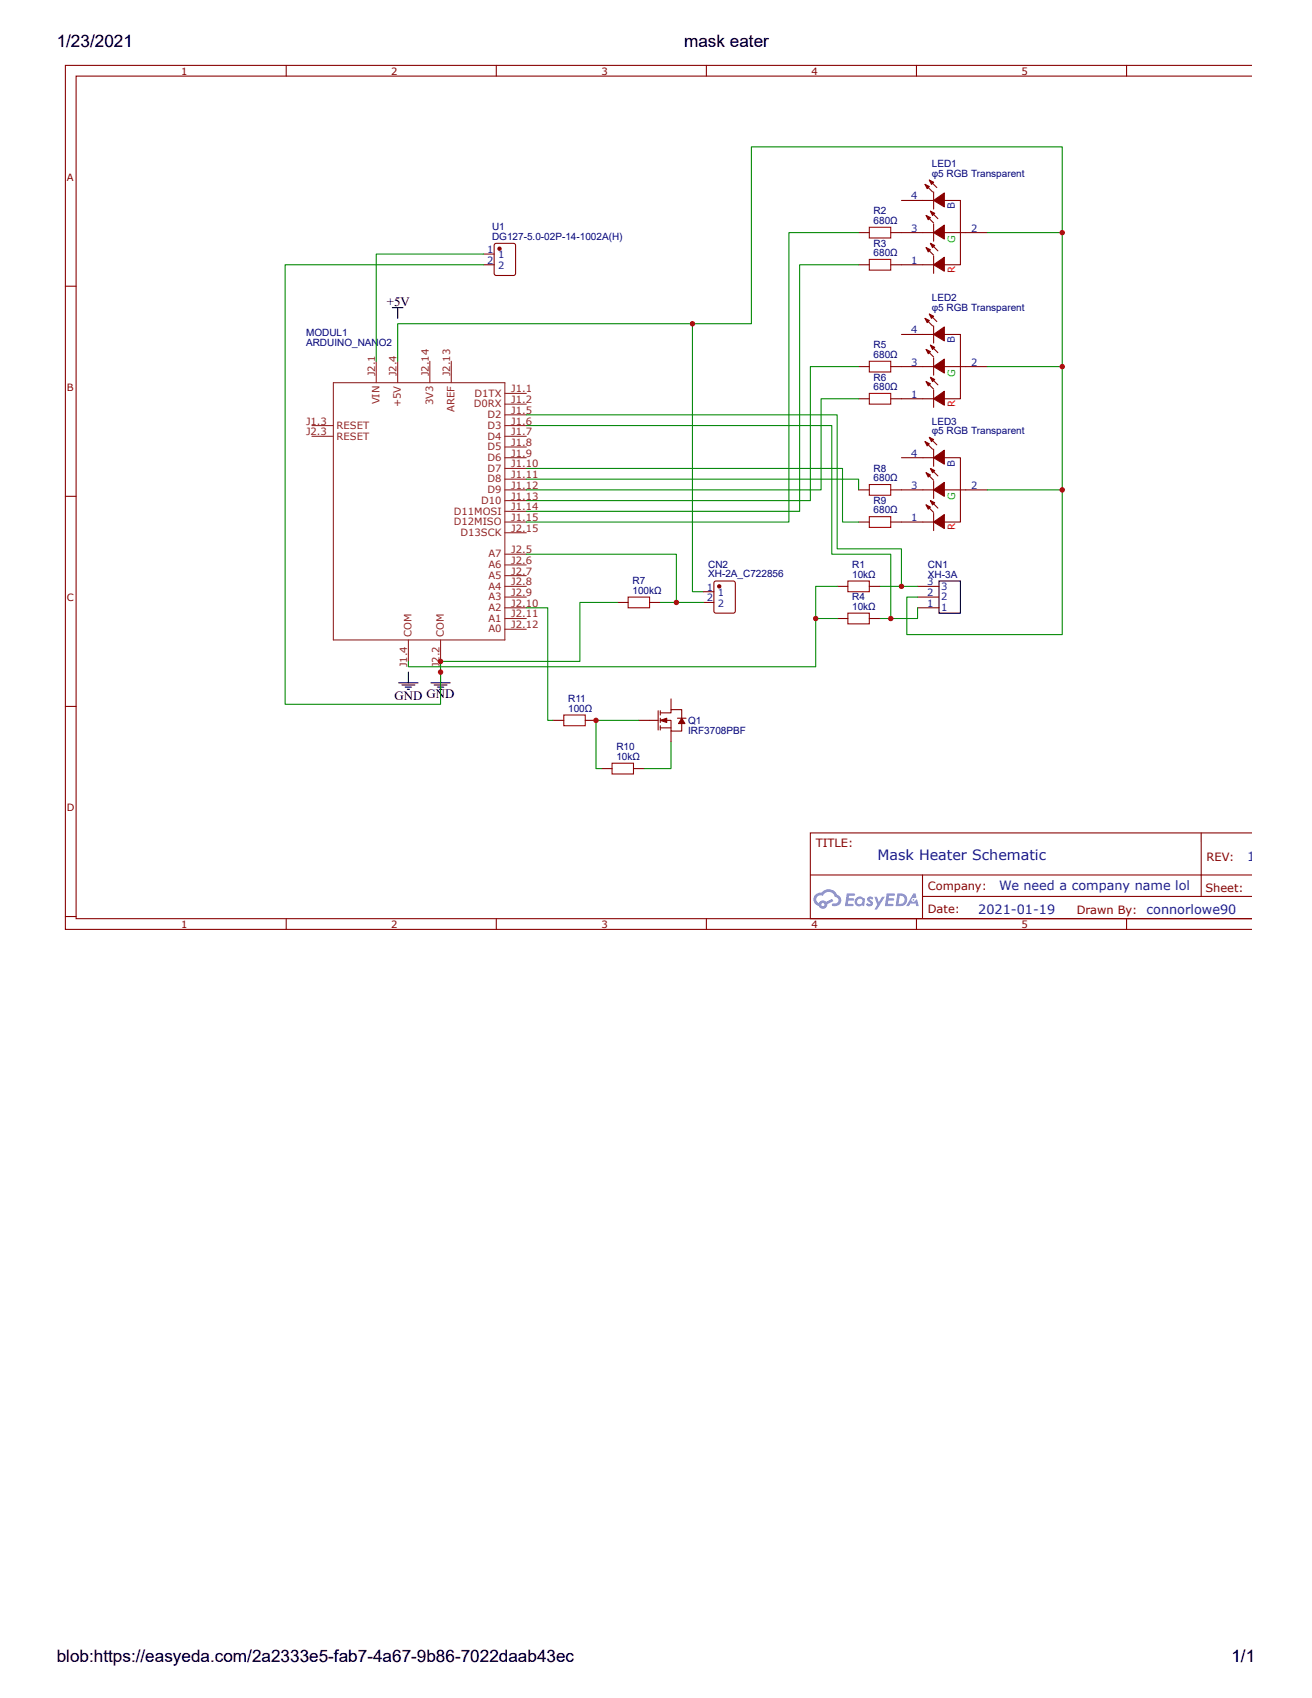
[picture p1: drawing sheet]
<svg xmlns="http://www.w3.org/2000/svg" width="216mm" height="279mm" viewBox="0 0 216 279" stroke-linecap="round" stroke-linejoin="round" font-family="sans-serif">
<g fill="none" stroke="#800" stroke-width=".18">
<path d="M47.1 10.8v1.7M81.7 10.8v1.7M116.2 10.8v1.7M150.8 10.8v1.7M185.4 10.8v1.7M206.1 12.5h-193.6v138.7h193.6h-72.8v-14.1h72.8M206.1 10.8h-195.3v142.1h195.3M10.8 47.1h1.7M10.8 81.7h1.7M10.8 116.2h1.7M197.7 137.1v10.4M10.8 150.8h1.7"/>
<path d="M47.1 151.2v1.7M81.7 151.2v1.7M116.2 151.2v1.7M133.4 144h72.7M150.8 151.2v1.7M151.8 147.5h54.3M151.8 144v7M185.4 151.2v1.7"/>
</g>
<g fill="#58f">
<path d="M142.8 147.6l.4-.1 .3 .1 .2 .2-.2 .3a.24 .24 0 0 0-.2-.2 .24 .24 0 0 0-.2 .1 .73 .73 0 0 1 .4 1l-.6 .1-.4-.3 .2-.2 .4 .2 .2-.2a.88 .88 0 0 1-.6-.8z"/>
<path d="M143.9 147.6h.4l.3 .9 .6-.9h.4l-1.3 2.1h-.4l.5-.8z"/>
<path d="M139.3 147l1.4 .1v.1l-.2 .2h-.8l-.1 .4h.8l.2 .2-.2 .2h-.8l-.1 .5h.8l.1 .1v.2l-1.4 .1z"/>
<path d="M145.9 147l1.3 .1 .1 .1-.2 .2h-.8l-.1 .4h.8l.1 .2-.1 .2h-.8l-.1 .5h.7l.2 .1v.2l-1.4 .1z"/>
<path d="M150.3 147h.3l.2 .6-.3 .2a.35 .35 0 0 0-.5 .1 .35 .35 0 0 0 .2 .5 .35 .35 0 0 0 .5-.3l.2-.1 .3 1.1h-.4l-.1-.4h-.9l-.2 .4h-.5z"/>
<path d="M147.7 147l-.3 2.1h.7a1.05 1.05 0 0 0 1.2-1.1 1.05 1.05 0 0 0-1.3-1zM148 147.4a.71 .71 0 0 1 .9 .8 .71 .71 0 0 1-1 .5z"/>
<path d="M140.8 147.8a.77 .77 0 0 0 0 1.1 .77 .77 0 0 0 1.1 .1l.3 .1 .1-1.2-.3-.1a.76 .76 0 0 0-1.2 0zM141 148.3a.47 .47 0 0 1 .9 0 .47 .47 0 0 1-.9 0z"/>
<path d="M134.2 147.2a1.09 1.09 0 0 0 .5 1.9 .72 .72 0 0 0 .9 .4 .72 .72 0 0 0 .5-.7l1-.5-.2-.4-.9 .5a.73 .73 0 0 0-1.3 .2 .7 .7 0 0 1-.3-1 .7 .7 0 0 1 1-.2 1.06 1.06 0 0 1 1.1-.6 1.06 1.06 0 0 1 .9 .8 .57 .57 0 0 1 .6 .7 .57 .57 0 0 1-.8 .4l-.3 .2a.91 .91 0 0 0 1.1 0 .95 .95 0 0 0 .4-.9 .95 .95 0 0 0-.7-.8 1.56 1.56 0 0 0-2.6-.3h-.4zM135.1 148.9a.3 .3 0 0 1 .6 0 .3 .3 0 0 1-.6 0z"/>
<circle cx="150.3" cy="148.1" r=".13"/>
</g>
<g fill="none" stroke="#8d2323" stroke-width=".18">
<path d="M61.9 59.4v3.6M65.4 59.4v3.6M70.7 59.4v3.6M74.3 59.4v3.6M51.3 70h3.6M51.3 71.8h3.6M54.9 63h28.2v42.3h-28.2zM83.1 64.7h3.5M83.1 66.5h3.5M83.1 70h3.5M83.1 68.3h3.5M83.1 71.8h3.5"/>
<path d="M83.1 73.6h3.5M83.1 75.3h3.5M83.1 77.1h3.5M83.1 78.8h3.5M83.1 80.6h3.5M83.1 82.4h3.5M83.1 84.1h3.5M83.1 85.9h3.5M83.1 91.2h3.5M83.1 93h3.5M83.1 94.7h3.5M83.1 96.5h3.5"/>
<path d="M83.1 98.2h3.5M83.1 87.7h3.5M67.2 105.3v3.5M72.5 105.3v3.5M83.1 100h3.5M83.1 101.8h3.5M83.1 103.5h3.5"/>
</g>
<path d="M148.3 33h5.3M148.3 38.3h5.3M155.4 33h2.6v10.6h-2.6M155.4 38.3h7.1M148.3 43.6h5.3" fill="none" stroke="#800" stroke-width=".18"/>
<path d="M153.6 43.6l1.8-1.3v2.3z" fill="#800"/>
<path d="M152.4 40.7l1.2 1.3M153.1 40l1.2 1.3M153.6 43.6l1.8-1.3v2.3zM153.6 42.2v2.8" fill="none" stroke="#800" stroke-width=".18"/>
<path d="M153.1 40l.7 .4-.3 .3z" fill="#800"/>
<path d="M153.1 40l.7 .4-.3 .3z" fill="none" stroke="#800" stroke-width=".18"/>
<path d="M152.4 40.7l.7 .4-.3 .4z" fill="#800"/>
<path d="M152.4 40.7l.7 .4-.3 .4z" fill="none" stroke="#800" stroke-width=".18"/>
<path d="M153.6 38.3l1.8-1.3v2.3z" fill="#800"/>
<path d="M152.4 35.5l1.2 1.2M153.1 34.7l1.2 1.3M153.6 38.3l1.8-1.3v2.3zM153.6 36.9v2.8" fill="none" stroke="#800" stroke-width=".18"/>
<path d="M153.1 34.7l.7 .4-.3 .4z" fill="#800"/>
<path d="M153.1 34.7l.7 .4-.3 .4z" fill="none" stroke="#800" stroke-width=".18"/>
<path d="M152.4 35.5l.7 .3-.3 .4z" fill="#800"/>
<path d="M152.4 35.5l.7 .3-.3 .4z" fill="none" stroke="#800" stroke-width=".18"/>
<path d="M153.6 33l1.8-1.2v2.2z" fill="#800"/>
<path d="M152.2 30.3l1.3 1.3M152.9 29.6l1.3 1.3M153.6 33l1.8-1.2v2.2zM153.6 31.6v2.8" fill="none" stroke="#800" stroke-width=".18"/>
<path d="M152.9 29.6l.7 .4-.3 .3z" fill="#800"/>
<path d="M152.9 29.6l.7 .4-.3 .3z" fill="none" stroke="#800" stroke-width=".18"/>
<path d="M152.2 30.3l.7 .4-.3 .3z" fill="#800"/>
<path d="M152.2 30.3l.7 .4-.3 .3zM148.3 75.3h5.3M155.4 75.3h2.6v10.6h-2.6M148.3 80.6h5.3M148.3 85.9h5.3M155.4 80.6h7.1" fill="none" stroke="#800" stroke-width=".18"/>
<path d="M153.6 85.9l1.8-1.2v2.3z" fill="#800"/>
<path d="M152.4 83.1l1.2 1.2M153.1 82.4l1.2 1.2M153.6 85.9l1.8-1.2v2.3zM153.6 84.5v2.8" fill="none" stroke="#800" stroke-width=".18"/>
<path d="M153.1 82.4l.7 .3-.3 .4z" fill="#800"/>
<path d="M153.1 82.4l.7 .3-.3 .4z" fill="none" stroke="#800" stroke-width=".18"/>
<path d="M152.4 83.1l.7 .3-.3 .4z" fill="#800"/>
<path d="M152.4 83.1l.7 .3-.3 .4z" fill="none" stroke="#800" stroke-width=".18"/>
<path d="M153.6 80.6l1.8-1.2v2.3z" fill="#800"/>
<path d="M152.4 77.8l1.2 1.2M153.1 77.1l1.2 1.2M153.6 79.2v2.8M153.6 80.6l1.8-1.2v2.3z" fill="none" stroke="#800" stroke-width=".18"/>
<path d="M153.1 77.1l.7 .3-.3 .4z" fill="#800"/>
<path d="M153.1 77.1l.7 .3-.3 .4z" fill="none" stroke="#800" stroke-width=".18"/>
<path d="M152.4 77.8l.7 .3-.3 .4z" fill="#800"/>
<path d="M152.4 77.8l.7 .3-.3 .4z" fill="none" stroke="#800" stroke-width=".18"/>
<path d="M153.6 75.3l1.8-1.2v2.3z" fill="#800"/>
<path d="M152.2 72.7l1.3 1.2M152.9 72l1.3 1.2M153.6 75.3l1.8-1.2v2.3zM153.6 73.9v2.8" fill="none" stroke="#800" stroke-width=".18"/>
<path d="M152.9 72l.7 .3-.3 .4z" fill="#800"/>
<path d="M152.9 72l.7 .3-.3 .4z" fill="none" stroke="#800" stroke-width=".18"/>
<path d="M152.2 72.7l.7 .3-.3 .4z" fill="#800"/>
<path d="M148.3 55h5.3M155.4 55h2.6v10.6h-2.6M148.3 60.3h5.3M148.3 65.6h5.3M152.2 72.7l.7 .3-.3 .4zM155.4 60.3h7.1" fill="none" stroke="#800" stroke-width=".18"/>
<path d="M153.6 65.6l1.8-1.2v2.3z" fill="#800"/>
<path d="M152.4 62.8l1.2 1.2M153.1 62.1l1.2 1.2M153.6 65.6l1.8-1.2v2.3zM153.6 64.2v2.8" fill="none" stroke="#800" stroke-width=".18"/>
<path d="M153.1 62.1l.7 .3-.3 .4z" fill="#800"/>
<path d="M153.1 62.1l.7 .3-.3 .4z" fill="none" stroke="#800" stroke-width=".18"/>
<path d="M152.4 62.8l.7 .3-.3 .4z" fill="#800"/>
<path d="M152.4 62.8l.7 .3-.3 .4z" fill="none" stroke="#800" stroke-width=".18"/>
<path d="M153.6 60.3l1.8-1.2v2.3z" fill="#800"/>
<path d="M152.4 57.5l1.2 1.2M153.1 56.8l1.2 1.2M153.6 58.9v2.8M153.6 60.3l1.8-1.2v2.3z" fill="none" stroke="#800" stroke-width=".18"/>
<path d="M153.1 56.8l.7 .4-.3 .3z" fill="#800"/>
<path d="M153.1 56.8l.7 .4-.3 .3z" fill="none" stroke="#800" stroke-width=".18"/>
<path d="M152.4 57.5l.7 .4-.3 .3z" fill="#800"/>
<path d="M152.4 57.5l.7 .4-.3 .3z" fill="none" stroke="#800" stroke-width=".18"/>
<path d="M153.6 55l1.8-1.2v2.3z" fill="#800"/>
<path d="M152.2 52.4l1.3 1.2M152.9 51.7l1.3 1.2M153.6 55l1.8-1.2v2.3zM153.6 53.6v2.8" fill="none" stroke="#800" stroke-width=".18"/>
<path d="M152.9 51.7l.7 .3-.3 .4z" fill="#800"/>
<path d="M152.9 51.7l.7 .3-.3 .4z" fill="none" stroke="#800" stroke-width=".18"/>
<path d="M152.2 52.4l.7 .3-.3 .4z" fill="#800"/>
<g fill="none" stroke="#800" stroke-width=".18">
<path d="M141.3 38.3h1.8M146.6 38.3h1.7M141.3 43.6h1.8M146.6 43.6h1.7M152.2 52.4l.7 .3-.3 .4zM141.3 60.3h1.8M141.3 65.6h1.8M146.6 60.3h1.7M146.6 65.6h1.7M117.6 95.7l.2-.1h2.8l.3 .2 .1 4.7-.2 .3-3 .1-.3-.2v-4.7zM137.8 96.5h1.7M141.3 80.6h1.8"/>
<path d="M141.3 85.9h1.8M143.1 96.5h1.7M146.6 80.6h1.7M146.6 85.9h1.7M151 98.2h3.5M151 96.5h3.5M137.8 101.8h1.7M143.1 101.8h1.7M151 100h3.5"/>
</g>
<g fill="none" stroke="#080" stroke-width=".18">
<path d="M141.3 38.3h-11.5v47.6h-43.2M162.5 38.3h12.3v-14.1h-51.2v29.1h-58.2v6.1M174.8 38.3v22h-12.3M141.3 43.6h-9.7v40.5h-45M86.6 78.8h54.7v1.8M86.6 77.1h52v8.8h2.7M86.6 70h50.3v21.2h9.7v10.6M86.6 68.3h51.2v22h10.5v6.2M141.3 60.3h-8v22.1h-46.7M141.3 65.6h-6.2v15h-48.5M174.8 60.3v20.3h-12.3M137.8 96.5h-3.6v5.3"/>
<path d="M144.8 96.5h6.2M174.8 80.6v23.8h-25.6v-6.2h1.8M137.8 101.8h-3.6v7.9h-67v-.9M151 100v1.8h-6.2"/>
</g>
<path d="M143.1 37.4h3.5v1.8h-3.5zM143.1 42.7h3.5v1.8h-3.5zM143.1 59.4h3.5v1.8h-3.5zM143.1 64.7h3.5v1.8h-3.5zM143.1 79.7h3.5v1.8h-3.5zM139.5 95.6h3.6v1.8h-3.6zM143.1 85h3.5v1.8h-3.5zM139.5 100.9h3.6v1.8h-3.6z" fill="none" stroke="#a00000" stroke-width=".18"/>
<path d="M154.5 95.6h3.5v5.3h-3.5z" fill="none" stroke="#000" stroke-width=".18"/>
<circle cx="118.4" cy="96.5" r=".26" fill="#800"/>
<g fill="none" stroke="#800" stroke-width=".18">
<path d="M101.6 99.1h1.8M106.9 99.1h1.8M115.7 97.4h1.8M115.7 99.1h1.8"/>
<circle cx="118.4" cy="96.5" r=".26"/>
</g>
<path d="M103.4 98.2h3.5v1.8h-3.5z" fill="none" stroke="#a00000" stroke-width=".18"/>
<path d="M113.9 53.3v44.1h1.8M86.6 91.2h24.7v7.9M108.7 99.1h7" fill="none" stroke="#080" stroke-width=".18"/>
<path d="M108.7 118.5l1-.3v.7z" fill="#800"/>
<path d="M108.7 118.5l1-.3v.7z" fill="none" stroke="#800" stroke-width=".18"/>
<path d="M112.2 118.2l.5 .9h-1z" fill="#800"/>
<g fill="none" stroke="#800" stroke-width=".18">
<path d="M81.4 40.1l.3-.1h2.8l.3 .2v4.8l-.1 .3h-3l-.3-.1-.1-4.8zM91 118.5h1.8M96.3 118.5h1.8M105.1 118.5h3.2M108.3 116.9v3.2M108.7 117.3h1.7v-.5h1.8v1.4M108.7 118.5h1.7v1.8h1.8v-1.2M108.7 119.8h1.7M108.7 116.9v.8M108.7 118.2v.7M108.7 119.4v.7M110.4 115v1.8"/>
<path d="M111.5 118.2h1.4M112.2 118.2l.5 .9h-1zM99 126.5h1.7M104.2 126.5h1.8M110.4 120.3v1.8"/>
</g>
<path d="M92.8 117.7h3.5v1.7h-3.5zM100.7 125.6h3.5v1.8h-3.5z" fill="none" stroke="#a00000" stroke-width=".18"/>
<path d="M86.6 100h3.5v18.5h.9M105.1 118.5h-7v8h.9M110.4 122.1v4.4h-4.4" fill="none" stroke="#080" stroke-width=".18"/>
<path d="M64.6 50.6h1.7M65.4 50.6v1.8M65.6 112.4h3.2M66.1 112.7h2.2M66.7 113.1h1M67 113.4h.4M67.2 110.6v1.8M70.9 112.4h3.2M71.4 112.7h2.2M72 113.1h1M72.3 113.4h.4M72.5 110.6v1.8" fill="none" stroke="#000" stroke-width=".18"/>
<circle cx="82.2" cy="40.9" r=".26" fill="#800"/>
<g fill="none" stroke="#800" stroke-width=".18">
<path d="M79.6 41.8h1.7M79.6 43.6h1.7"/>
<circle cx="82.2" cy="40.9" r=".26"/>
</g>
<path d="M79.6 41.8h-17.7v17.6M79.6 43.6h-32.7v72.3h25.6v-7.1h22.9v-9.7h6.2" fill="none" stroke="#080" stroke-width=".18"/>
<g fill="#c00">
<circle cx="174.8" cy="38.3" r=".44"/>
<circle cx="174.8" cy="60.3" r=".44"/>
<circle cx="174.8" cy="80.6" r=".44"/>
<circle cx="134.2" cy="101.8" r=".44"/>
<circle cx="146.6" cy="101.8" r=".44"/>
<circle cx="148.3" cy="96.5" r=".44"/>
<circle cx="113.9" cy="53.3" r=".44"/>
<circle cx="111.3" cy="99.1" r=".44"/>
<circle cx="98.1" cy="118.5" r=".44"/>
<circle cx="72.5" cy="110.6" r=".44"/>
<circle cx="72.5" cy="108.8" r=".44"/>
</g>
<g font-size="2.8">
<text x="9.3" y="7.8">1/23/2021</text>
<text x="112.6" y="7.8">mask eater</text>
<text x="9.3" y="273.4">blob:https://easyeda.com/2a2333e5-fab7-4a67-9b86-7022daab43ec</text>
<text x="202.6" y="273.4">1/1</text>
</g>
<text font-size="2.4" fill="#00f" x="144.4" y="141.6">Mask Heater Schematic</text>
<g font-size="2.1">
<text x="63.7" y="50.3">+5V</text>
<text x="64.9" y="115.2">GND GND</text>
</g>
<g font-size="2.1" fill="#00f">
<text x="205.3" y="141.7">1</text>
<text x="164.4" y="146.5">We need a company name lol</text>
<text x="161" y="150.4">2021-01-19</text>
<text x="188.7" y="150.3">connorlowe90</text>
</g>
<g font-size="1.9" fill="#800">
<text x="134.2" y="139.3">TITLE:</text>
<text x="198.5" y="141.7">REV:</text>
<text x="152.7" y="146.4">Company:</text>
<text x="198.4" y="146.8">Sheet:</text>
<text x="152.7" y="150.3">Date:</text>
<text x="177.2" y="150.3">Drawn By:</text>
</g>
<g font-size="1.6" fill="#800">
<text x="29.8" y="12.3">1</text>
<text x="64.4" y="12.3">2</text>
<text x="99" y="12.3">3</text>
<text x="133.5" y="12.3">4</text>
<text x="168.1" y="12.3">5</text>
<text x="11" y="29.8">A</text>
<text x="11" y="64.4">B</text>
<text x="11" y="99">C</text>
<text x="11" y="133.5">D</text>
<text x="29.8" y="152.7">1</text>
<text x="64.4" y="152.7">2</text>
<text x="99" y="152.7">3</text>
<text x="133.5" y="152.7">4</text>
<text x="168.1" y="152.7">5</text>
</g>
<g font-size="1.6" fill="#000080">
<text x="153.3" y="29.1">φ5 RGB Transparent</text>
<text x="153.3" y="27.5">LED1</text>
<text x="143.8" y="35.3">R2</text>
<text x="81" y="39.4">DG127-5.0-02P-14-1002A(H)</text>
<text x="81" y="37.8">U1</text>
<text x="143.8" y="36.9">680Ω</text>
<text x="143.8" y="40.6">R3</text>
<text x="143.8" y="42.2">680Ω</text>
<text x="153.3" y="51.2">φ5 RGB Transparent</text>
<text x="153.3" y="49.6">LED2</text>
<text x="50.4" y="56.9">ARDUINO_NAN</text>
<text x="50.4" y="55.3">MODUL1</text>
<text x="62.3" y="56.9">O2</text>
<text x="143.8" y="58.9">680Ω</text>
<text x="143.8" y="57.3">R5</text>
<text x="143.8" y="64.2">680Ω</text>
<text x="143.8" y="62.6">R6</text>
<text x="153.3" y="71.4">φ5 RGB Transparent</text>
<text x="153.3" y="69.8">LED3</text>
<text x="143.8" y="77.6">R8</text>
<text x="143.8" y="79.2">680Ω</text>
<text x="143.8" y="82.9">R9</text>
<text x="143.8" y="84.5">680Ω</text>
<text x="116.5" y="95">XH-2A_C722856</text>
<text x="116.5" y="93.4">CN2</text>
<text x="140.2" y="95.1">10kΩ</text>
<text x="140.2" y="93.5">R1</text>
<text x="152.7" y="95.1">XH-3A</text>
<text x="152.7" y="93.5">CN1</text>
<text x="104.1" y="97.7">100kΩ</text>
<text x="104.1" y="96.1">R7</text>
<text x="140.2" y="100.4">10kΩ</text>
<text x="140.2" y="98.8">R4</text>
<text x="93.5" y="117.1">100Ω</text>
<text x="93.5" y="115.5">R11</text>
<text x="113.2" y="119.1">Q1</text>
<text x="101.4" y="125.1">10kΩ</text>
<text x="101.4" y="123.5">R10</text>
<text x="113.2" y="120.7">IRF3708PBF</text>
</g>
<g font-size="1.6" fill="#00f">
<text x="149.9" y="32.8">4</text>
<text x="157.1" y="34.5" transform="rotate(-90 157.1 34.5)">B</text>
<text x="80.2" y="41.6">1</text>
<text x="149.9" y="38.1">3</text>
<text x="159.8" y="38.1">2</text>
<text x="80.2" y="43.4">2</text>
<text x="82" y="42.5">1</text>
<text x="82" y="44.3">2</text>
<text x="149.9" y="43.4">1</text>
<text x="149.9" y="54.9">4</text>
<text x="157.1" y="56.5" transform="rotate(-90 157.1 56.5)">B</text>
<text x="149.9" y="65.4">1</text>
<text x="149.9" y="60.1">3</text>
<text x="159.8" y="60.1">2</text>
<text x="149.9" y="75.1">4</text>
<text x="157.1" y="76.8" transform="rotate(-90 157.1 76.8)">B</text>
<text x="149.9" y="80.4">3</text>
<text x="159.8" y="80.4">2</text>
<text x="149.9" y="85.7">1</text>
<text x="116.3" y="97.2">1</text>
<text x="116.3" y="99">2</text>
<text x="118.1" y="98.1">1</text>
<text x="118.1" y="99.8">2</text>
<text x="152.6" y="99.8">1</text>
<text x="152.6" y="98.1">2</text>
<text x="152.6" y="96.3">3</text>
<text x="154.9" y="100.5">1</text>
<text x="154.9" y="98.8">2</text>
<text x="154.9" y="97">3</text>
</g>
<g font-size="1.6" fill="#0f0">
<text x="157.2" y="39.9" transform="rotate(-90 157.2 39.9)">G</text>
<text x="157.2" y="62" transform="rotate(-90 157.2 62)">G</text>
<text x="157.2" y="82.2" transform="rotate(-90 157.2 82.2)">G</text>
</g>
<g font-size="1.6" fill="#f00">
<text x="157.2" y="44.9" transform="rotate(-90 157.2 44.9)">R</text>
<text x="157.2" y="67" transform="rotate(-90 157.2 67)">R</text>
<text x="157.2" y="87.3" transform="rotate(-90 157.2 87.3)">R</text>
</g>
<g font-size="1.6" fill="#8d2323">
<text x="61.7" y="61.9" transform="rotate(-90 61.7 61.9)">J2.1</text>
<text x="65.3" y="61.9" transform="rotate(-90 65.3 61.9)">J2.4</text>
<text x="70.6" y="61.9" transform="rotate(-90 70.6 61.9)">J2.14</text>
<text x="74.1" y="61.9" transform="rotate(-90 74.1 61.9)">J2.13</text>
<text x="78.1" y="65.3">D1TX</text>
<text x="84.1" y="64.6">J1.1</text>
<text x="50.4" y="69.8">J1.3</text>
<text x="50.4" y="71.6">J2.3</text>
<text x="55.4" y="70.6">RESET</text>
<text x="62.4" y="66.5" transform="rotate(-90 62.4 66.5)">VIN</text>
<text x="66" y="67" transform="rotate(-90 66 67)">+5V</text>
<text x="71.3" y="66.7" transform="rotate(-90 71.3 66.7)">3V3</text>
<text x="74.8" y="67.8" transform="rotate(-90 74.8 67.8)">AREF</text>
<text x="78" y="67">D0RX</text>
<text x="80.2" y="68.8">D2</text>
<text x="80.2" y="70.6">D3</text>
<text x="84.1" y="66.3">J1.2</text>
<text x="84.1" y="68.1">J1.5</text>
<text x="84.1" y="69.8">J1.6</text>
<text x="84.1" y="71.6">J1.7</text>
<text x="55.4" y="72.3">RESET</text>
<text x="80.2" y="72.3">D4</text>
<text x="80.2" y="74.1">D5</text>
<text x="80.2" y="75.8">D6</text>
<text x="80.2" y="77.6">D7</text>
<text x="84.1" y="73.4">J1.8</text>
<text x="84.1" y="75.1">J1.9</text>
<text x="84.1" y="76.9">J1.10</text>
<text x="79.2" y="82.9">D10</text>
<text x="80.2" y="79.4">D8</text>
<text x="80.2" y="81.1">D9</text>
<text x="84.1" y="78.7">J1.11</text>
<text x="84.1" y="80.4">J1.12</text>
<text x="84.1" y="82.2">J1.13</text>
<text x="84.1" y="84">J1.14</text>
<text x="74.7" y="84.7">D11MOSI</text>
<text x="74.7" y="86.4">D12MISO</text>
<text x="75.8" y="88.2">D13SCK</text>
<text x="84.1" y="85.7">J1.15</text>
<text x="84.1" y="87.5">J2.15</text>
<text x="80.4" y="91.7">A7</text>
<text x="80.4" y="93.5">A6</text>
<text x="80.4" y="95.2">A5</text>
<text x="84.1" y="91">J2.5</text>
<text x="84.1" y="92.8">J2.6</text>
<text x="84.1" y="94.5">J2.7</text>
<text x="80.4" y="97">A4</text>
<text x="80.4" y="98.8">A3</text>
<text x="80.4" y="100.5">A2</text>
<text x="84.1" y="96.3">J2.8</text>
<text x="84.1" y="98.1">J2.9</text>
<text x="84.1" y="99.8">J2.10</text>
<text x="84.1" y="101.6">J2.11</text>
<text x="67.7" y="104.8" transform="rotate(-90 67.7 104.8)">COM</text>
<text x="73" y="104.8" transform="rotate(-90 73 104.8)">COM</text>
<text x="80.4" y="102.3">A1</text>
<text x="80.4" y="104.1">A0</text>
<text x="84.1" y="103.4">J2.12</text>
<text x="67" y="109.8" transform="rotate(-90 67 109.8)">J1.4</text>
<text x="72.3" y="109.8" transform="rotate(-90 72.3 109.8)">J2.2</text>
</g>
</svg>
